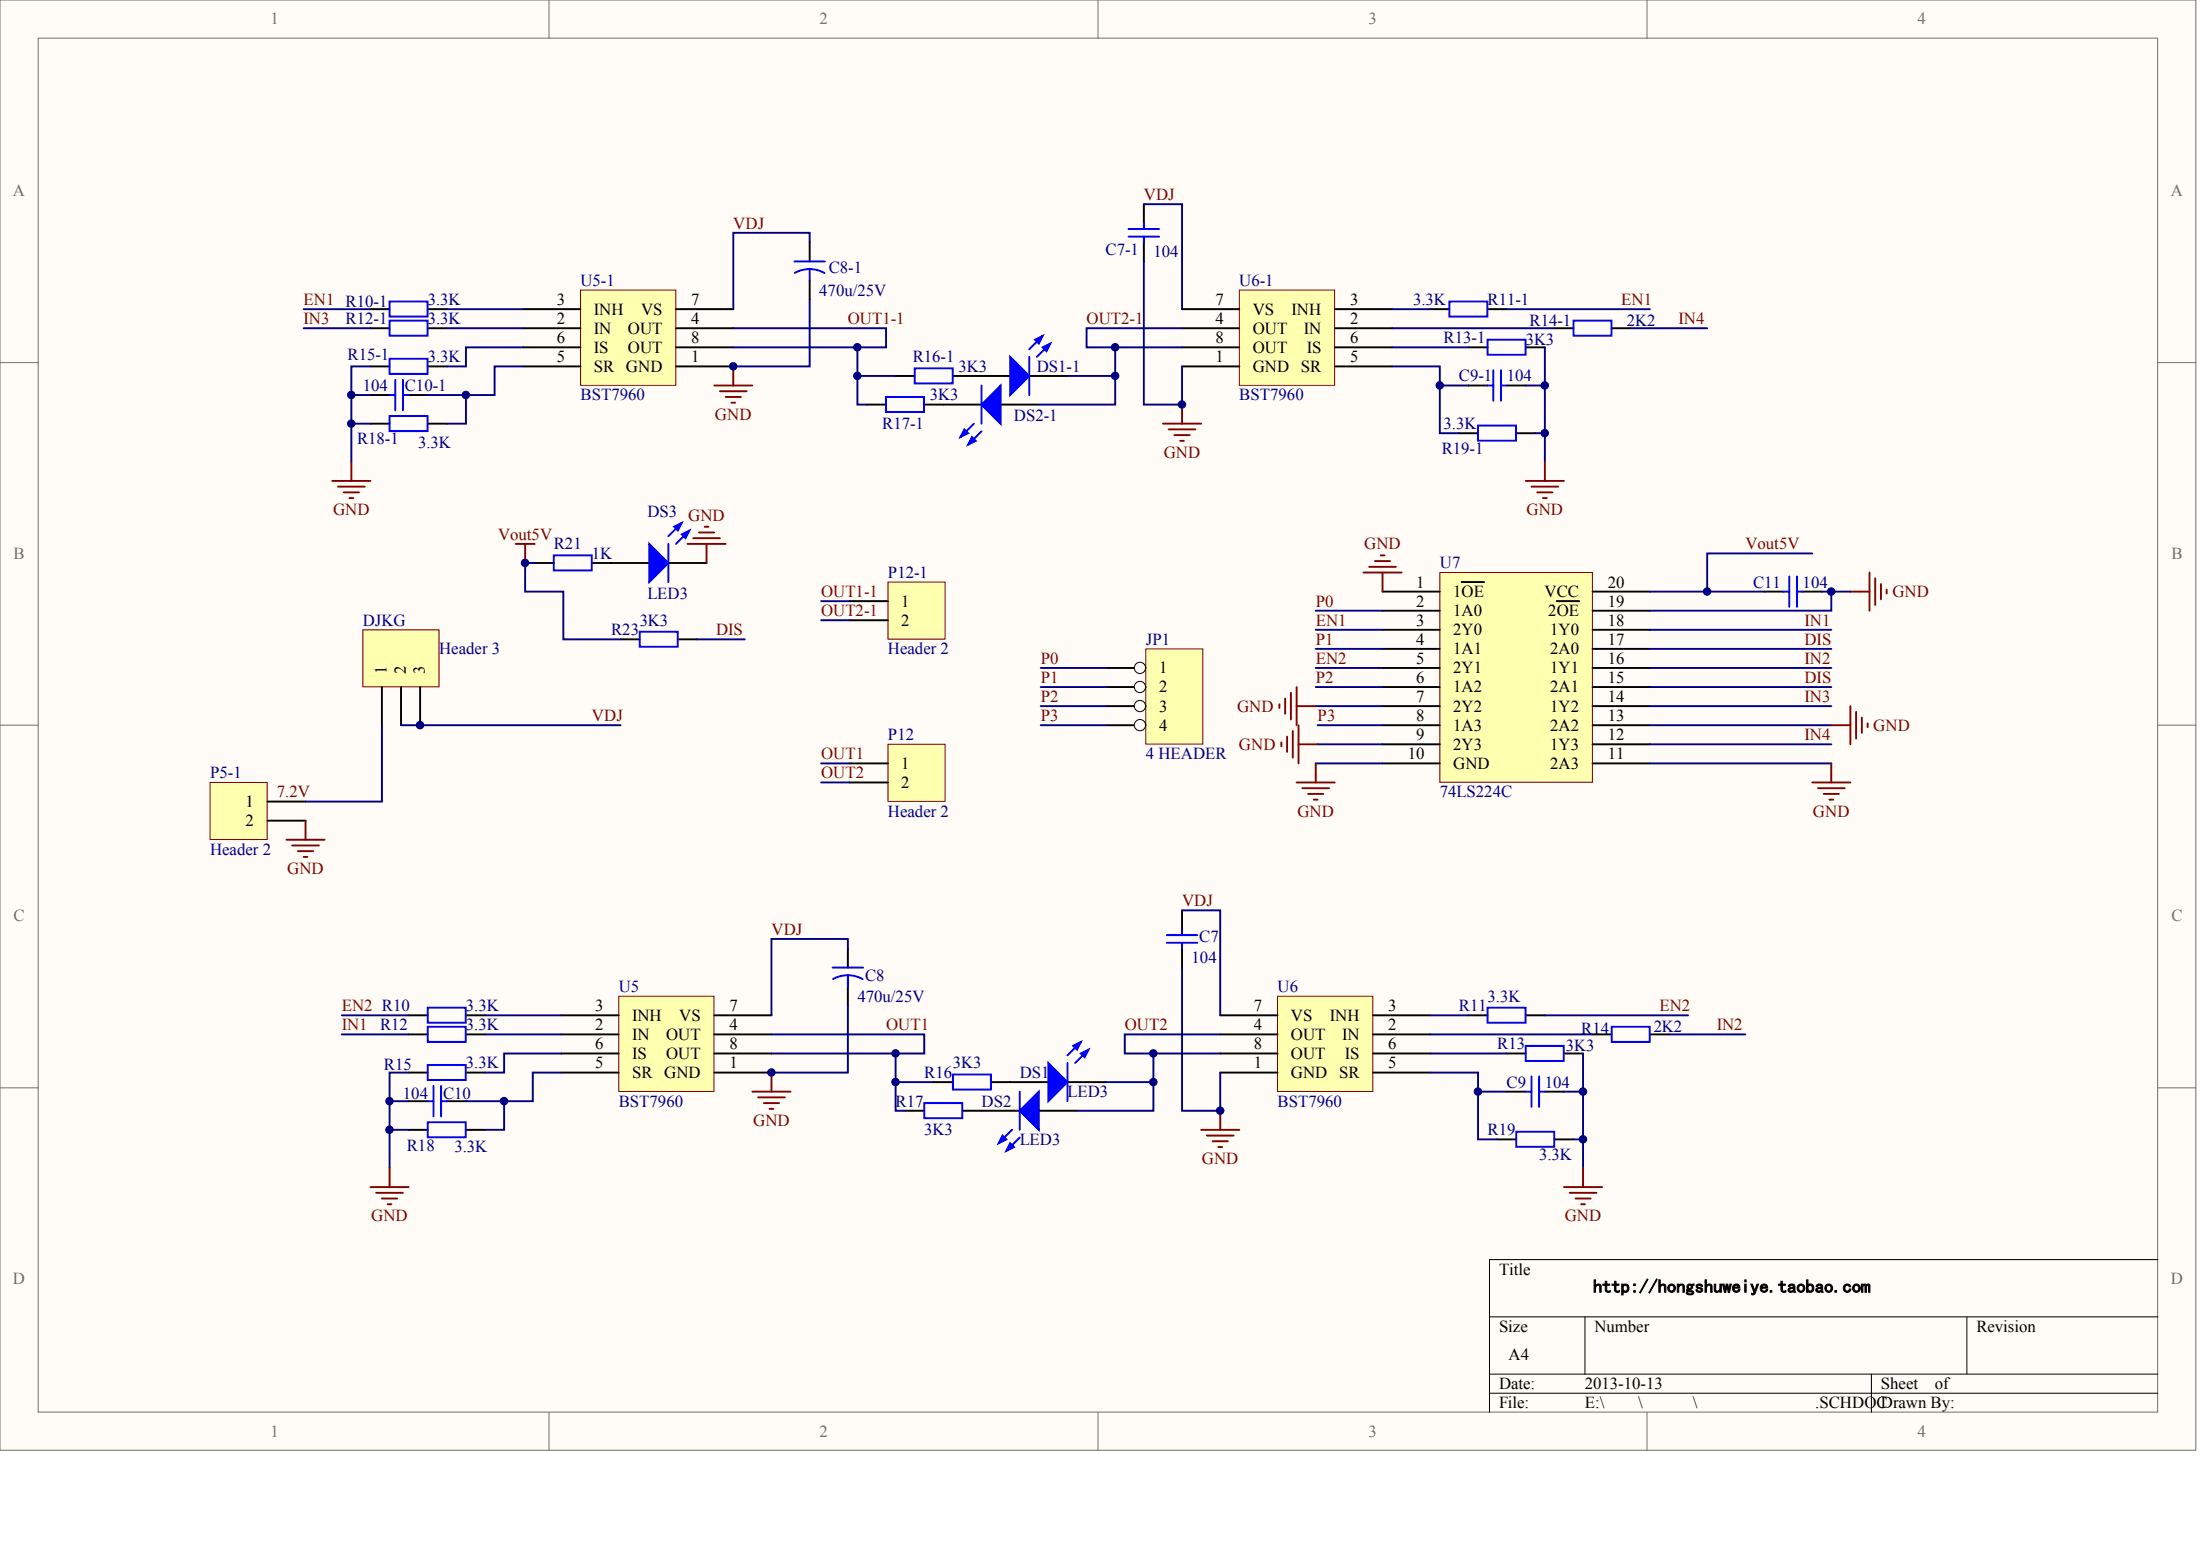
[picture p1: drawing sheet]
<svg xmlns="http://www.w3.org/2000/svg" width="840mm" height="594mm" viewBox="0 0 840 594" stroke-linecap="round" stroke-linejoin="round" font-family="sans-serif">
<g fill="#fffcf8" stroke="#716f64" stroke-width=".38">
<path d="M0 0h838v553.4h-838z"/>
<path d="M14.6 14.6h808.8v524.2h-808.8z"/>
</g>
<path d="M209.5 0v14.6M419 0v14.6M628.6 0v14.6M0 138.4h14.6M823.5 138.4h14.6M0 276.7h14.6M823.5 276.7h14.6M0 415.1h14.6M823.5 415.1h14.6M209.5 538.9v14.5M419 538.9v14.5M628.6 538.9v14.5" fill="none" stroke="#716f64" stroke-width=".38"/>
<path d="M823.5 480.6h-255.1v58.3M568.4 502.5h255.1M604.9 502.5v21.8M750.6 502.5v21.8M568.4 524.3h255.1M568.4 531.6h255.1M714.2 524.3v14.6" fill="none" stroke="#000" stroke-width=".38"/>
<path d="M549.5 218.5h58.2v80h-58.2z" fill="#ffffb0" stroke="#800000" stroke-width=".38"/>
<g fill="none" stroke="#000" stroke-width=".73">
<path d="M527.6 225.7h21.9M527.6 233h21.9M557.8 222.1h8.6M594.1 229.4h8.6M607.8 225.7h21.9M607.8 233h21.9M527.6 240.3h21.9M527.6 247.6h21.9M527.6 254.9h21.9M607.8 240.3h21.9M607.8 247.6h21.9M607.8 254.9h21.9"/>
<path d="M527.6 262.1h21.9M527.6 269.4h21.9M527.6 276.7h21.9M607.8 262.1h21.9M607.8 269.4h21.9M607.8 276.7h21.9M527.6 284h21.9M527.6 291.3h21.9M607.8 284h21.9M607.8 291.3h21.9"/>
</g>
<path d="M221.5 110.7h36.4v36.3h-36.4z" fill="#ffffb0" stroke="#800000" stroke-width=".38"/>
<path d="M199.7 118h21.8M258 118h21.9M199.7 139.8h21.8M199.7 125.2h21.8M199.7 132.5h21.8M258 139.8h21.9M258 125.2h21.9M258 132.5h21.9" fill="none" stroke="#000" stroke-width=".73"/>
<path d="M473 110.7h36.3v36.3h-36.3z" fill="#ffffb0" stroke="#800000" stroke-width=".38"/>
<g fill="none" stroke="#000" stroke-width=".73">
<path d="M436.5 77.9v7.3M309 92.5v7.3M436.5 92.5v7.3M141.4 118h7.3M163.2 118h7.3M309 107v7.3M451.1 118h21.9M509.4 118h21.9M545.9 118h7.2M567.7 118h7.3M141.4 139.8h7.3M141.4 125.2h7.3"/>
<path d="M163.2 139.8h7.3M163.2 125.2h7.3M451.1 139.8h21.9M451.1 125.2h21.9M451.1 132.5h21.9M509.4 139.8h21.9M509.4 125.2h21.9M509.4 132.5h21.9M560.4 132.5h7.3M582.3 132.5h7.3M593.2 125.2h7.3M615.1 125.2h7.3"/>
<path d="M141.4 150.7h7.3M156 150.7h7.2M330.9 154.4h7.3M341.8 143.5h7.3M352.7 154.4h21.9M363.7 143.5h21.8M381.9 154.4h14.6M392.8 143.5h14.6M560.4 147.1h7.3M575 147.1h7.3M141.4 161.7h7.3M163.2 161.7h7.3"/>
<path d="M556.8 165.3h7.3M578.7 165.3h7.2M204.1 214.8h7.2M225.9 214.8h21.9M255.1 214.8h14.5M673.4 225.7h7.3M688 225.7h7.3M236.9 243.9h7.2M258.7 243.9h7.3"/>
</g>
<g fill="none" stroke="#000080" stroke-width=".73">
<path d="M436.5 77.9h14.6v40.1M309 92.5v-3.7h-29.1v29.2M436.5 99.8v54.6h14.6v-14.6M115.9 118h25.5M170.5 118h29.2M309 114.3v25.5h-29.1M531.3 118h14.6M575 118h54.7M115.9 125.2h25.5M141.4 139.8h-7.3v36.4M170.5 125.2h29.2M199.7 132.5h-21.9v7.3h-7.3"/>
<path d="M199.7 139.8h-10.9v10.9h-25.6M279.9 125.2h58.3v7.3h-58.3M327.2 132.5v21.9h3.7M425.6 132.5v11h-18.2M451.1 125.2h-36.4v7.3h36.4M531.3 139.8h18.2v25.5h7.3M531.3 125.2h61.9M531.3 132.5h29.1M589.6 132.5v43.7M622.4 125.2h29.1M134.1 150.7h7.3M177.8 150.7v11h-7.3"/>
<path d="M327.2 143.5h14.6M425.6 143.5v10.9h-29.1M549.5 147.1h10.9M582.3 147.1h7.3M134.1 161.7h7.3M585.9 165.3h3.7M204.1 214.8h-3.7v10.9h14.6v18.2h21.9M691.6 211.2h-40.1v14.5M502.1 233h25.5M629.7 225.7h43.7M695.3 225.7h10.9M698.9 225.7v7.3h-69.2"/>
<path d="M266 243.9h18.2M502.1 240.3h25.5M502.1 247.6h25.5M502.1 254.9h25.5M629.7 240.3h69.2M629.7 247.6h69.2M629.7 254.9h69.2M502.1 262.1h25.5M502.1 269.4h25.5M629.7 262.1h69.2M629.7 269.4h69.2M629.7 276.7h69.2"/>
<path d="M502.1 291.3h25.5M629.7 291.3h69.2M629.7 284h69.2"/>
</g>
<g fill="none" stroke="#00f" stroke-width=".73">
<path d="M303.2 99.8h11.6M430.7 87.4h11.7M430.7 90.3h11.7M436.5 85.2v2.2M436.5 90.3v2.2M148.7 115.1h14.5v5.7h-14.5zM303.3 104.1a11.6 11.6 0 0 1 11.4 .1M309 102.7v4.3M553.1 115.1h14.5v5.7h-14.5zM148.7 122.3h14.5v5.8h-14.5zM148.7 136.9h14.5v5.7h-14.5zM392.8 136.2v14.5"/>
<path d="M397.9 128.2l-5.1 5.1M400.8 131.1l-5.1 5.1M567.7 129.6h14.5v5.8h-14.5zM600.5 122.3h14.5v5.8h-14.5zM148.7 158.7h14.5v5.8h-14.5zM148.7 150.7h2.2M150.9 144.9v11.7M153.8 150.7h2.2M153.8 144.9v11.7M338.2 151.5h14.5v5.7h-14.5zM349.1 140.5h14.5v5.8h-14.5zM374.6 147.1v14.6"/>
<path d="M567.7 147.1h2.2M569.9 141.3v11.6M572.8 147.1h2.2M572.8 141.3v11.6M371.7 161.7l-5.1 5.1M374.6 164.6l-5.1 5.1M564.1 162.4h14.5v5.7h-14.5zM260.2 199.5l-5.1 5.1M211.3 211.9h14.5v5.8h-14.5zM255.1 207.5v14.6M263.1 202.4l-5.1 5.1M682.9 219.9v11.7"/>
<path d="M685.8 219.9v11.7M680.7 225.7h2.2M685.8 225.7h2.2M244.1 241h14.5v5.8h-14.5z"/>
</g>
<g fill="none" stroke="#800000" stroke-width=".73">
<path d="M279.9 139.8v7.3M272.6 147.1h14.5M274.8 149.3h10.2M276.9 151.5h5.9M279.1 153.6h1.5M451.1 154.4v7.3M134.1 176.2v7.3M443.8 161.7h14.6M446 163.8h10.2M448.2 166h5.8M450.4 168.2h1.4M589.6 176.2v7.3"/>
<path d="M126.8 183.5h14.6M129 185.7h10.2M131.2 187.9h5.8M133.4 190.1h1.4M582.3 183.5h14.6M584.5 185.7h10.2M586.7 187.9h5.8M588.9 190.1h1.4M196.8 207.5h7.3M200.4 207.5v7.3M262.4 207.5h14.5M264.5 205.3h10.2"/>
<path d="M266.7 203.2h5.9M268.9 201h1.5M269.6 207.5v7.3M520.3 218.5h14.6M522.5 216.3h10.2M524.7 214.1h5.9M526.9 211.9h1.5M527.6 218.5v7.2M713.5 218.5v14.5M706.2 225.7h7.3M715.7 220.6v10.2M717.8 222.8v5.9"/>
<path d="M720 225v1.5M494.8 298.6h14.6M502.1 291.3v7.3M497 300.7h10.2M499.2 302.9h5.8M501.4 305.1h1.5"/>
</g>
<g fill="#00f" stroke="#00f" stroke-width=".73">
<path d="M385.5 136.2l7.3 7.3-7.3 7.2z"/>
<path d="M397.9 132.5l2.9-1.4-1.4 2.9z"/>
<path d="M395 129.6l2.9-1.4-1.4 2.9z"/>
<path d="M374.6 154.4l7.3-7.3v14.6z"/>
<path d="M368 163.8l1.5 1.5-2.9 1.5z"/>
<path d="M370.9 166.8l1.5 1.4-2.9 1.5z"/>
<path d="M247.8 207.5l7.3 7.3-7.3 7.3z"/>
<path d="M260.2 203.9l2.9-1.5-1.5 2.9z"/>
<path d="M257.3 201l2.9-1.5-1.5 2.9z"/>
</g>
<path d="M236.1 380.1h36.4v36.4h-36.4z" fill="#ffffb0" stroke="#800000" stroke-width=".38"/>
<path d="M214.3 394.7h21.8M214.3 387.4h21.8M272.6 394.7h21.8M272.6 387.4h21.8M214.3 409.2h21.8M214.3 402h21.8M272.6 409.2h21.8M272.6 402h21.8" fill="none" stroke="#000" stroke-width=".73"/>
<path d="M487.6 380.1h36.3v36.4h-36.3z" fill="#ffffb0" stroke="#800000" stroke-width=".38"/>
<g fill="none" stroke="#000" stroke-width=".73">
<path d="M451.1 347.3v7.3M323.6 361.9v7.3M323.6 376.5v7.3M451.1 361.9v7.3M156 394.7h7.2M156 387.4h7.2M177.8 394.7h7.3M177.8 387.4h7.3M465.7 394.7h21.9M465.7 387.4h21.9M524 394.7h21.9M524 387.4h21.9"/>
<path d="M560.4 387.4h7.3M582.3 387.4h7.3M607.8 394.7h7.3M629.7 394.7h7.3M156 409.2h7.2M177.8 409.2h7.3M356.4 412.9h7.3M378.2 412.9h21.9M407.4 412.9h14.6M465.7 409.2h21.9M465.7 402h21.9M524 409.2h21.9"/>
<path d="M524 402h21.9M575 402h7.3M575 416.5h7.3M589.6 416.5h7.3M596.9 402h7.3M156 420.2h7.2M156 431.1h7.2M170.5 420.2h7.3M177.8 431.1h7.3M345.4 423.8h7.3M367.3 423.8h21.9M396.5 423.8h14.5"/>
<path d="M571.4 434.7h7.3M593.2 434.7h7.3"/>
</g>
<g fill="none" stroke="#000080" stroke-width=".73">
<path d="M451.1 347.3h14.6v40.1M323.6 361.9v-3.6h-29.2v29.1M451.1 369.2v54.6h14.6v-14.6M130.5 387.4h25.5M130.5 394.7h25.5M185.1 387.4h29.2M185.1 394.7h29.2M294.4 394.7h58.3v7.3h-58.3M323.6 383.8v25.4h-29.2M465.7 394.7h-36.4v7.3h36.4M545.9 387.4h14.5M545.9 394.7h61.9"/>
<path d="M589.6 387.4h54.6M637 394.7h29.1M156 409.2h-7.3v36.5M214.3 402h-21.9v7.2h-7.3M214.3 409.2h-11v11h-25.5M341.8 402v21.8h3.6M341.8 412.9h14.6M440.2 402v10.9h-18.2M440.2 412.9v10.9h-29.2M545.9 409.2h18.2v25.5h7.3M545.9 402h29.1M564.1 416.5h10.9"/>
<path d="M596.9 416.5h7.3M604.2 402v43.7M148.7 420.2h7.3M148.7 431.1h7.3M192.4 420.2v10.9h-7.3M600.5 434.7h3.7"/>
</g>
<g fill="none" stroke="#00f" stroke-width=".73">
<path d="M445.3 356.8h11.6M445.3 359.7h11.6M451.1 354.6v2.2M451.1 359.7v2.2M317.7 369.2h11.7M317.9 373.6a11.6 11.6 0 0 1 11.3 0M323.6 372.1v4.4M163.2 384.5h14.5v5.7h-14.5zM163.2 391.8h14.5v5.7h-14.5zM412.5 397.6l-5.1 5.1M567.7 384.5h14.5v5.7h-14.5zM582.3 399h14.5v5.8h-14.5z"/>
<path d="M615.1 391.8h14.5v5.7h-14.5zM163.2 406.3h14.5v5.8h-14.5zM165.4 414.3v11.7M168.3 414.3v11.7M363.7 410h14.5v5.7h-14.5zM389.2 416.5v14.6M407.4 405.6v14.6M415.4 400.5l-5.1 5.1M582.3 416.5h2.2M584.5 410.7v11.7M587.4 416.5h2.2M587.4 410.7v11.7"/>
<path d="M163.2 420.2h2.2M163.2 428.2h14.5v5.7h-14.5zM168.3 420.2h2.2M352.7 420.9h14.5v5.7h-14.5zM386.3 431.1l-5.1 5.1M389.2 434l-5.1 5.1M578.7 431.8h14.5v5.8h-14.5z"/>
</g>
<g fill="none" stroke="#800000" stroke-width=".73">
<path d="M287.1 416.5h14.6M289.3 418.7h10.2M294.4 409.2v7.3M291.5 420.9h5.8M293.7 423.1h1.5M458.4 431.1h14.6M460.6 433.3h10.2M462.8 435.5h5.8M465 437.6h1.4M465.7 423.8v7.3M141.4 452.9h14.6M143.6 455.1h10.2"/>
<path d="M145.8 457.3h5.8M147.9 459.5h1.5M148.7 445.7v7.2M596.9 452.9h14.5M599.1 455.1h10.2M601.2 457.3h5.9M603.4 459.5h1.5M604.2 445.7v7.2"/>
</g>
<g fill="#00f" stroke="#00f" stroke-width=".73">
<path d="M400.1 405.6l7.3 7.3-7.3 7.3z"/>
<path d="M412.5 402l2.9-1.5-1.5 2.9z"/>
<path d="M409.6 399l2.9-1.4-1.5 2.9z"/>
<path d="M389.2 423.8l7.3-7.3v14.6z"/>
<path d="M382.6 433.3l1.5 1.4-2.9 1.5z"/>
<path d="M385.5 436.2l1.5 1.4-2.9 1.5z"/>
</g>
<path d="M338.9 284h21.8v21.8h-21.8z" fill="#ffffb0" stroke="#800000" stroke-width=".38"/>
<path d="M324.3 291.3h14.6M324.3 298.6h14.6" fill="none" stroke="#000" stroke-width=".73"/>
<path d="M313.4 291.3h10.9M313.4 298.6h10.9" fill="none" stroke="#000080" stroke-width=".73"/>
<path d="M138.5 240.3h29v21.8h-29z" fill="#ffffb0" stroke="#800000" stroke-width=".38"/>
<path d="M145.8 262.1v14.6M153 262.1v14.6M160.3 262.1v14.6" fill="none" stroke="#000" stroke-width=".73"/>
<path d="M153 276.7h83.9" fill="none" stroke="#000080" stroke-width=".73"/>
<path d="M80.2 298.6h21.8v21.7h-21.8z" fill="#ffffb0" stroke="#800000" stroke-width=".38"/>
<path d="M102 305.8h14.6M102 313.1h14.6" fill="none" stroke="#000" stroke-width=".73"/>
<path d="M116.6 313.1v7.3M109.3 320.4h14.6M111.5 322.6h10.2M113.7 324.8h5.8M115.9 327h1.4" fill="none" stroke="#800000" stroke-width=".73"/>
<path d="M338.9 222.1h21.8v21.8h-21.8z" fill="#ffffb0" stroke="#800000" stroke-width=".38"/>
<path d="M324.3 229.4h14.6M324.3 236.7h14.6" fill="none" stroke="#000" stroke-width=".73"/>
<path d="M313.4 229.4h10.9M313.4 236.7h10.9M502.9 276.7h24.7M502.9 284h24.7" fill="none" stroke="#000080" stroke-width=".73"/>
<g fill="none" stroke="#800000" stroke-width=".73">
<path d="M488.3 268.7v1.5M490.5 266.5v5.8M492.7 264.3v10.2M493.4 278.9v10.2M494.8 262.1v14.6M494.8 269.4h7.3M495.6 276.7v14.6M698.9 276.7h7.3M706.2 269.4v14.6M708.4 271.6v10.2M710.6 273.8v5.8M712.7 276v1.4"/>
<path d="M489 283.3v1.4M491.2 281.1v5.8M495.6 284h7.3M691.6 298.6h14.6M698.9 291.3v7.3M693.8 300.7h10.2M696 302.9h5.8M698.2 305.1h1.4"/>
</g>
<path d="M437.3 247.6h21.8v36.3h-21.8z" fill="#ffffb0" stroke="#800000" stroke-width=".38"/>
<path d="M422.7 254.9h14.6" fill="none" stroke="#000" stroke-width=".73"/>
<circle cx="435" cy="254.8" r="2.15" fill="#fffcf8" stroke="#000" stroke-width=".38"/>
<path d="M422.7 262.1h14.6" fill="none" stroke="#000" stroke-width=".73"/>
<circle cx="435" cy="262.1" r="2.15" fill="#fffcf8" stroke="#000" stroke-width=".38"/>
<path d="M422.7 269.4h14.6" fill="none" stroke="#000" stroke-width=".73"/>
<circle cx="435" cy="269.4" r="2.15" fill="#fffcf8" stroke="#000" stroke-width=".38"/>
<path d="M422.7 276.7h14.6" fill="none" stroke="#000" stroke-width=".73"/>
<circle cx="435" cy="276.7" r="2.15" fill="#fffcf8" stroke="#000" stroke-width=".38"/>
<path d="M397.2 254.9h25.5M145.8 276.7v29.1h-29.2M397.2 262.1h25.5M397.2 269.4h25.5M397.2 276.7h25.5" fill="none" stroke="#000080" stroke-width=".73"/>
<g fill="#000080" stroke="#000080" stroke-width=".38">
<circle cx="134.1" cy="161.6" r="1.42"/>
<circle cx="134.1" cy="150.7" r="1.42"/>
<circle cx="148.6" cy="431.1" r="1.42"/>
<circle cx="148.6" cy="420.1" r="1.42"/>
<circle cx="160.3" cy="276.7" r="1.42"/>
<circle cx="177.8" cy="150.7" r="1.42"/>
<circle cx="192.4" cy="420.1" r="1.42"/>
<circle cx="200.4" cy="214.8" r="1.42"/>
<circle cx="279.8" cy="139.8" r="1.42"/>
<circle cx="294.4" cy="409.2" r="1.42"/>
<circle cx="327.2" cy="143.4" r="1.42"/>
<circle cx="327.2" cy="132.5" r="1.42"/>
<circle cx="341.8" cy="412.8" r="1.42"/>
<circle cx="341.8" cy="401.9" r="1.42"/>
<circle cx="425.6" cy="143.4" r="1.42"/>
<circle cx="425.6" cy="132.5" r="1.42"/>
<circle cx="440.1" cy="412.8" r="1.42"/>
<circle cx="440.1" cy="401.9" r="1.42"/>
<circle cx="451.1" cy="154.3" r="1.42"/>
<circle cx="465.7" cy="423.8" r="1.42"/>
<circle cx="549.5" cy="147.1" r="1.42"/>
<circle cx="564" cy="416.5" r="1.42"/>
<circle cx="589.5" cy="165.3" r="1.42"/>
<circle cx="589.5" cy="147.1" r="1.42"/>
<circle cx="604.1" cy="434.7" r="1.42"/>
<circle cx="604.1" cy="416.5" r="1.42"/>
<circle cx="651.5" cy="225.7" r="1.42"/>
<circle cx="698.9" cy="225.7" r="1.42"/>
</g>
<text font-size="7.1" x="608" y="493.2">http://hongshuweiye.taobao.com</text>
<g font-size="6.4" fill="#716f64">
<text x="103.2" y="9.3">1</text>
<text x="312.7" y="9.3">2</text>
<text x="522.2" y="9.3">3</text>
<text x="731.8" y="9.3">4</text>
<text x="5" y="74.9">A</text>
<text x="828.5" y="74.9">A</text>
<text x="5.2" y="213.2">B</text>
<text x="828.7" y="213.2">B</text>
<text x="5.2" y="351.6">C</text>
<text x="828.7" y="351.6">C</text>
<text x="5" y="490">D</text>
<text x="828.5" y="490">D</text>
<text x="103.2" y="548.2">1</text>
<text x="312.7" y="548.2">2</text>
<text x="522.2" y="548.2">3</text>
<text x="731.8" y="548.2">4</text>
</g>
<g font-size="6.4" fill="#800000">
<text x="436.5" y="76.3">VDJ</text>
<text x="279.8" y="87.3">VDJ</text>
<text x="115.9" y="116.4">EN1 R10-1</text>
<text x="618.7" y="116.4">EN1</text>
<text x="115.9" y="123.7">IN3</text>
<text x="323.6" y="123.7">OUT1-1</text>
<text x="414.7" y="123.7">OUT2-1</text>
<text x="640.6" y="123.7">IN4</text>
<text x="272.9" y="160.1">GND</text>
<text x="444.1" y="174.6">GND</text>
<text x="127.1" y="196.5">GND</text>
<text x="582.6" y="196.5">GND</text>
<text x="190.1" y="206">Vout5V</text>
<text x="520.6" y="209.6">GND</text>
<text x="666.1" y="209.6">Vout5V</text>
<text x="313.4" y="227.8">OUT1-1</text>
<text x="722.2" y="227.8">GND</text>
<text x="502.1" y="231.4">P0</text>
<text x="313.4" y="235.1">OUT2-1</text>
<text x="502.1" y="238.7">EN1</text>
<text x="688.7" y="238.7">IN1</text>
<text x="273.3" y="242.4">DIS</text>
<text x="502.1" y="246">P1</text>
<text x="688.7" y="246">DIS</text>
<text x="397.2" y="253.3">P0</text>
<text x="502.1" y="253.3">EN2</text>
<text x="688.7" y="253.3">IN2</text>
<text x="397.2" y="260.6">P1</text>
<text x="502.1" y="260.6">P2</text>
<text x="688.7" y="260.6">DIS</text>
<text x="397.2" y="267.9">P2</text>
<text x="688.7" y="267.9">IN3</text>
<text x="225.9" y="275.1">VDJ</text>
<text x="397.2" y="275.1">P3</text>
<text x="472.1" y="271.5">GND</text>
<text x="502.9" y="275.1">P3</text>
<text x="714.9" y="278.8">GND</text>
<text x="472.8" y="286.1">GND</text>
<text x="688.7" y="282.4">IN4</text>
<text x="313.4" y="289.7">OUT1</text>
<text x="313.4" y="297">OUT2</text>
<text x="105.7" y="304.3">7.2V</text>
<text x="495.1" y="311.5">GND</text>
<text x="691.9" y="311.5">GND</text>
<text x="109.6" y="333.4">GND</text>
<text x="451.1" y="345.8">VDJ</text>
<text x="294.4" y="356.7">VDJ</text>
<text x="130.5" y="385.8">EN2 R10</text>
<text x="633.3" y="385.8">EN2</text>
<text x="130.5" y="393.1">IN1</text>
<text x="338.2" y="393.1">OUT1</text>
<text x="429.3" y="393.1">OUT2</text>
<text x="655.2" y="393.1">IN2</text>
<text x="287.4" y="429.5">GND</text>
<text x="458.7" y="444.1">GND</text>
<text x="141.7" y="465.9">GND</text>
<text x="597.2" y="465.9">GND</text>
</g>
<g font-size="6.4" fill="#000080">
<text x="422" y="97.5">C7-1</text>
<text x="440.2" y="98.2">104</text>
<text x="316.3" y="104">C8-1</text>
<text x="221.6" y="109.1">U5-1</text>
<text x="312.6" y="112.8">470u/25V</text>
<text x="473" y="109.1">U6-1</text>
<text x="163.2" y="116.4">3.3K</text>
<text x="539.3" y="116.4">3.3K</text>
<text x="567.7" y="116.4">R11-1</text>
<text x="131.9" y="123.7">R12-1</text>
<text x="163.2" y="123.7">3.3K</text>
<text x="583.8" y="124.4">R14-1</text>
<text x="620.9" y="124.4">2K2</text>
<text x="551" y="131">R13-1</text>
<text x="582.3" y="131.7">3K3</text>
<text x="132.6" y="137.5">R15-1</text>
<text x="163.2" y="138.2">3.3K</text>
<text x="348.4" y="138.2">R16-1</text>
<text x="365.8" y="141.9">3K3</text>
<text x="395.7" y="141.9">DS1-1</text>
<text x="138.5" y="149.2">104</text>
<text x="154.5" y="149.2">C10-1</text>
<text x="556.8" y="145.5">C9-1</text>
<text x="575" y="145.5">104</text>
<text x="221.6" y="152.8">BST7960</text>
<text x="354.9" y="152.8">3K3</text>
<text x="473" y="152.8">BST7960</text>
<text x="387" y="160.8">DS2-1</text>
<text x="336.7" y="163.7">R17-1</text>
<text x="551" y="163.7">3.3K</text>
<text x="136.3" y="169.6">R18-1</text>
<text x="159.6" y="171">3.3K</text>
<text x="550.2" y="173.2">R19-1</text>
<text x="247.1" y="197.2">DS3 GND</text>
<text x="211.3" y="209.6">R21</text>
<text x="225.9" y="213.2">1K</text>
<text x="338.9" y="220.5">P12-1</text>
<text x="549.5" y="216.9">U7</text>
<text x="669" y="224.2">C11</text>
<text x="688" y="224.2">104</text>
<text x="247.1" y="228.5">LED3</text>
<text x="138.5" y="238.7">DJKG</text>
<text x="244.1" y="238.7">3K3</text>
<text x="233.2" y="242.4">R23</text>
<text x="167.6" y="249.7">Header 3</text>
<text x="338.9" y="249.6">Header 2</text>
<text x="437.3" y="246">JP1</text>
<text x="338.9" y="282.4">P12</text>
<text x="437.3" y="289.7">4 HEADER</text>
<text x="80.2" y="297">P5-1</text>
<text x="549.5" y="304.3">74LS224C</text>
<text x="338.9" y="311.5">Header 2</text>
<text x="80.2" y="326.1">Header 2</text>
<text x="457.7" y="359.6">C7</text>
<text x="454.8" y="367.6">104</text>
<text x="330.1" y="374.2">C8</text>
<text x="236.1" y="378.5">U5</text>
<text x="327.2" y="382.2">470u/25V</text>
<text x="487.6" y="378.5">U6</text>
<text x="567.7" y="382.2">3.3K</text>
<text x="177.8" y="385.8">3.3K</text>
<text x="556.8" y="385.8">R11</text>
<text x="145" y="393.1">R12</text>
<text x="177.8" y="393.1">3.3K</text>
<text x="603.4" y="394.6">R14</text>
<text x="631.1" y="393.8">2K2</text>
<text x="571.4" y="400.4">R13</text>
<text x="597.6" y="401.1">3K3</text>
<text x="177.8" y="407.7">3.3K</text>
<text x="363.7" y="407.7">3K3</text>
<text x="146.5" y="408.4">R15</text>
<text x="352.7" y="411.3">R16</text>
<text x="389.2" y="411.3">DS1</text>
<text x="153.8" y="419.3">104</text>
<text x="169.1" y="419.3">C10</text>
<text x="407.4" y="418.6">LED3</text>
<text x="575" y="415">C9</text>
<text x="589.6" y="415">104</text>
<text x="236.1" y="422.2">BST7960</text>
<text x="341.8" y="422.2">R17</text>
<text x="374.6" y="422.2">DS2</text>
<text x="487.6" y="422.2">BST7960</text>
<text x="352.7" y="433.2">3K3</text>
<text x="389.2" y="436.8">LED3</text>
<text x="567.7" y="433.2">R19</text>
<text x="155.2" y="439">R18</text>
<text x="173.4" y="439.7">3.3K</text>
<text x="587.4" y="442.6">3.3K</text>
</g>
<g font-size="6.4">
<text x="212.5" y="116.4">3</text>
<text x="263.8" y="116.4">7</text>
<text x="463.9" y="116.4">7</text>
<text x="515.2" y="116.4">3</text>
<text x="212.5" y="123.7">2</text>
<text x="226.7" y="120">INH</text>
<text x="244.7" y="120">VS</text>
<text x="263.8" y="123.7">4</text>
<text x="463.9" y="123.7">4</text>
<text x="478.1" y="120">VS</text>
<text x="492.9" y="120">INH</text>
<text x="515.2" y="123.7">2</text>
<text x="212.5" y="131">6</text>
<text x="226.7" y="127.3">IN</text>
<text x="239.6" y="127.3">OUT</text>
<text x="263.8" y="131">8</text>
<text x="463.9" y="131">8</text>
<text x="478.1" y="127.3">OUT</text>
<text x="497.6" y="127.3">IN</text>
<text x="515.3" y="131">6</text>
<text x="226.7" y="134.6">IS</text>
<text x="239.6" y="134.6">OUT</text>
<text x="478.1" y="134.6">OUT</text>
<text x="498.7" y="134.6">IS</text>
<text x="212.5" y="138.2">5</text>
<text x="226.7" y="141.9">SR GND</text>
<text x="263.8" y="138.2">1</text>
<text x="463.9" y="138.2">1</text>
<text x="478.1" y="141.9">GND SR</text>
<text x="515.2" y="138.2">5</text>
<text x="540.5" y="224.2">1</text>
<text x="554.6" y="227.8">1OE</text>
<text x="589.4" y="227.8">VCC</text>
<text x="613.6" y="224.2">20</text>
<text x="344" y="231.4">1</text>
<text x="540.5" y="231.4">2</text>
<text x="613.6" y="231.4">19</text>
<text x="344" y="238.7">2</text>
<text x="540.5" y="238.7">3</text>
<text x="554.6" y="235.1">1A0</text>
<text x="590.9" y="235.1">2OE</text>
<text x="613.6" y="238.7">18</text>
<text x="554.6" y="242.4">2Y0</text>
<text x="591.6" y="242.4">1Y0</text>
<text x="540.5" y="246">4</text>
<text x="554.6" y="249.7">1A1</text>
<text x="591.6" y="249.7">2A0</text>
<text x="613.6" y="246">17</text>
<text x="442.4" y="256.9">1</text>
<text x="540.5" y="253.3">5</text>
<text x="554.6" y="256.9">2Y1</text>
<text x="591.6" y="256.9">1Y1</text>
<text x="613.6" y="253.3">16</text>
<text x="540.5" y="260.6">6</text>
<text x="613.6" y="260.6">15</text>
<text x="442.4" y="264.2">2</text>
<text x="540.5" y="267.9">7</text>
<text x="554.6" y="264.2">1A2</text>
<text x="591.6" y="264.2">2A1</text>
<text x="613.6" y="267.9">14</text>
<text x="442.4" y="271.5">3</text>
<text x="540.5" y="275.1">8</text>
<text x="554.6" y="271.5">2Y2</text>
<text x="591.6" y="271.5">1Y2</text>
<text x="613.6" y="275.1">13</text>
<text x="442.4" y="278.8">4</text>
<text x="554.6" y="278.8">1A3</text>
<text x="591.6" y="278.8">2A2</text>
<text x="540.5" y="282.4">9</text>
<text x="554.6" y="286.1">2Y3</text>
<text x="591.6" y="286.1">1Y3</text>
<text x="613.6" y="282.4">12</text>
<text x="344" y="293.3">1</text>
<text x="537.3" y="289.7">10</text>
<text x="554.6" y="293.3">GND</text>
<text x="591.6" y="293.3">2A3</text>
<text x="613.6" y="289.7">11</text>
<text x="344" y="300.6">2</text>
<text x="93.7" y="307.9">1</text>
<text x="93.7" y="315.2">2</text>
<text x="227.1" y="385.8">3</text>
<text x="241.2" y="389.5">INH</text>
<text x="259.2" y="389.5">VS</text>
<text x="278.4" y="385.8">7</text>
<text x="478.5" y="385.8">7</text>
<text x="492.7" y="389.5">VS</text>
<text x="507.5" y="389.5">INH</text>
<text x="529.8" y="385.8">3</text>
<text x="227.1" y="393.1">2</text>
<text x="278.4" y="393.1">4</text>
<text x="478.5" y="393.1">4</text>
<text x="529.8" y="393.1">2</text>
<text x="227.1" y="400.4">6</text>
<text x="241.2" y="396.7">IN</text>
<text x="254.2" y="396.7">OUT</text>
<text x="278.4" y="400.4">8</text>
<text x="478.5" y="400.4">8</text>
<text x="492.7" y="396.7">OUT</text>
<text x="512.2" y="396.7">IN</text>
<text x="529.8" y="400.4">6</text>
<text x="227.1" y="407.7">5</text>
<text x="241.2" y="404">IS</text>
<text x="254.2" y="404">OUT</text>
<text x="278.4" y="407.7">1</text>
<text x="478.5" y="407.7">1</text>
<text x="492.7" y="404">OUT</text>
<text x="513.3" y="404">IS</text>
<text x="529.8" y="407.7">5</text>
<text x="241.2" y="411.3">SR GND</text>
<text x="492.7" y="411.3">GND SR</text>
<text x="572.1" y="486.3">Title</text>
<text x="572.1" y="508.2">Size</text>
<text x="608.5" y="508.2">Number</text>
<text x="754.3" y="508.2">Revision</text>
<text x="575.7" y="519.1">A4</text>
<text x="572.1" y="530">Date:</text>
<text x="604.9" y="530">2013-10-13</text>
<text x="717.8" y="530">Sheet</text>
<text x="738.4" y="530">of</text>
<text x="572.1" y="537.3">File:</text>
<text x="604.9" y="537.3">E:\</text>
<text x="625.1" y="537.3">\</text>
<text x="646.1" y="537.3">\</text>
<text x="692.7" y="537.3">.SCHDOCDrawn By:</text>
</g>
<g font-size="6.3">
<text x="147.5" y="257.1" transform="rotate(-90 147.5 257.1)">1</text>
<text x="154.8" y="257.1" transform="rotate(-90 154.8 257.1)">2</text>
<text x="162.1" y="257.1" transform="rotate(-90 162.1 257.1)">3</text>
</g>
</svg>
